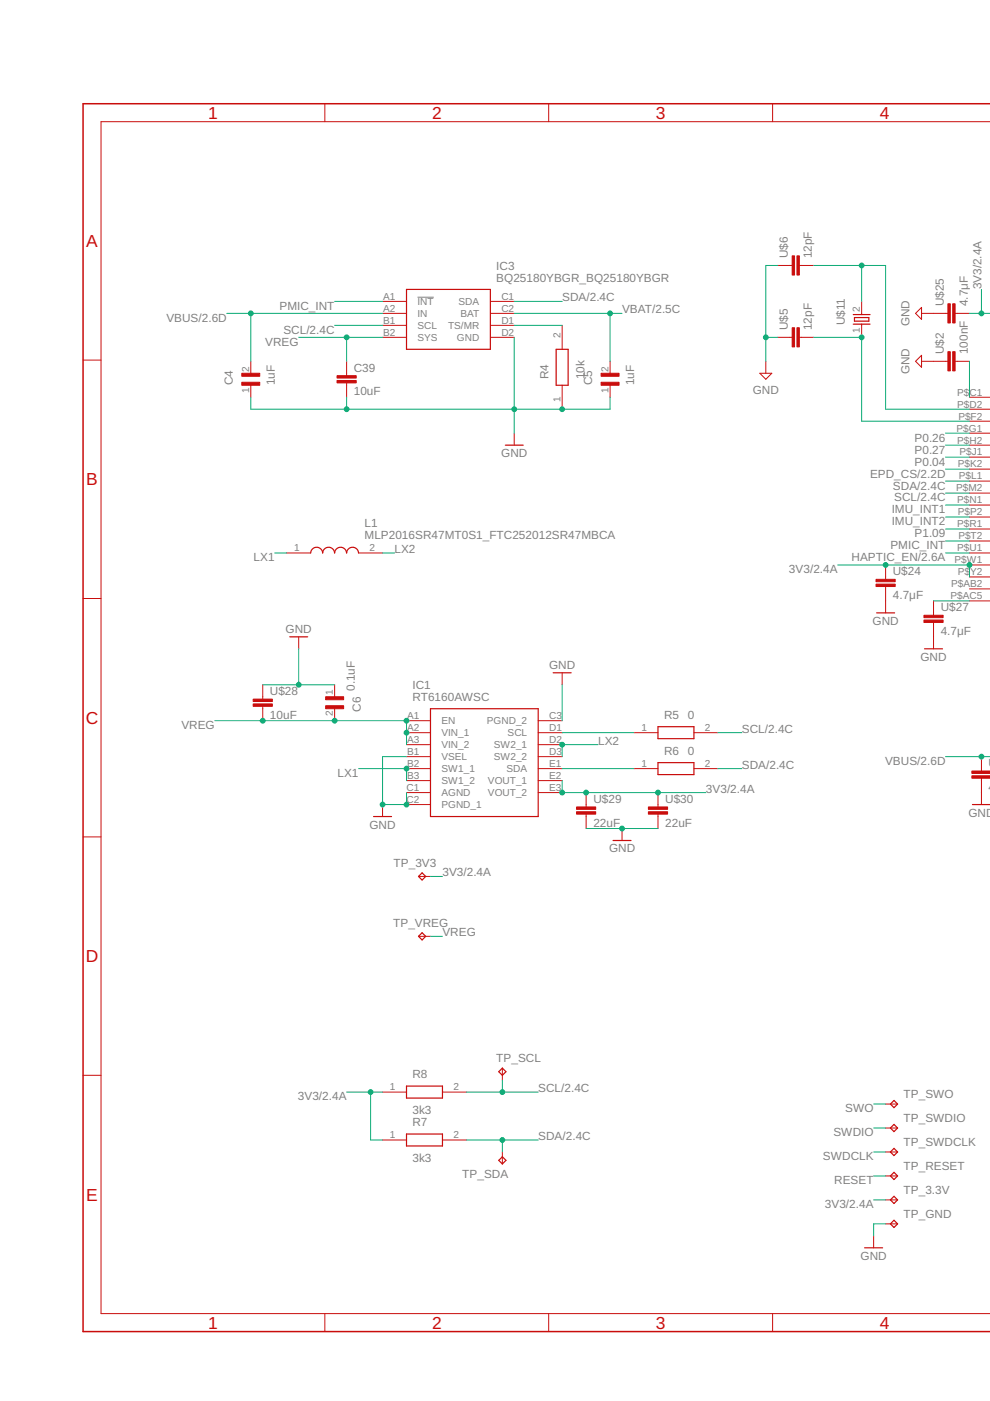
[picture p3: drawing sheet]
<svg xmlns="http://www.w3.org/2000/svg" width="210mm" height="297mm" viewBox="0 0 210 297" stroke-linecap="round" stroke-linejoin="round" font-family="sans-serif">
<path d="M88.5 63h3.5" fill="none" stroke="#808080" stroke-width=".21"/>
<g fill="none" stroke="#c90d0c" stroke-width=".21">
<path d="M68.9 22v3.8M116.3 22v3.8M163.8 22v3.8M210 25.8h-188.6v252.7h188.6M164.9 56.3h3.1M169.5 56.3h3M17.6 76.3h3.8M53.2 76.6v2.5M73.5 76.6v3.1M81.1 71.5h5.1M81.1 66.4h5.1M81.1 63.9h5.1"/>
<path d="M81.1 69h5.1M104 71.5h5M104 66.4h5M104 63.9h5M104 69h5M119.2 69v5.1M129.3 76.6v2.5M161.1 79.1h2.5l-1.2 1.3zM162.4 76.6v2.5M164.9 71.5h3.1M169.5 71.5h3M182.7 63.9v2.8"/>
<path d="M182.7 68.7v2.8M195.4 76.6h5.6M195.4 65.2v2.5l-1.3-1.3zM195.4 75.3v2.6l-1.3-1.3zM195.4 66.4h5.6M202.5 76.6h3M202.5 66.4h3M53.2 81.7v2.5M73.5 81.2v3M109 91.8v2.6M119.2 81.7v5.1M129.3 81.7v2.5"/>
<path d="M205.5 84.2h4.5M205.5 86.8h4.5M205.5 89.3h4.5M205.5 91.8h4.5M205.5 94.4h4.5M205.5 96.9h4.5M205.5 99.5h4.5M60.8 117.2h5.1M76 117.2h5.1M187.8 119.8v3M205.5 102h4.5M205.5 104.5h4.5"/>
<path d="M205.5 107.1h4.5M205.5 109.6h4.5M205.5 112.2h4.5M205.5 119.8h4.5M205.5 114.7h4.5M205.5 117.2h4.5M17.6 126.9h3.8M63.3 135v2.6M187.8 124.4v5.5M197.9 127.4v3.1M197.9 132v5.6M205.5 122.3h4.5"/>
<path d="M205.5 124.9h4.5M205.5 127.4h4.5M55.7 145.2v3M55.7 149.8v3M71 145.2v2.5M71 150.3v2.5M86.2 152.8h5.1M86.2 155.3h5.1M86.2 157.9h5.1M114.1 152.8h5.1M114.1 155.3h5.1M114.1 157.9h5.1"/>
<path d="M119.2 142.6v2.6M134.4 155.3h5.1M147.1 155.3h5.1M17.6 177.4h3.8M81.1 170.6v2.5M86.2 160.4h5.1M86.2 163h5.1M86.2 165.5h5.1M86.2 168h5.1M86.2 170.6h5.1M114.1 160.4h5.1M114.1 163h5.1"/>
<path d="M114.1 165.5h5.1M114.1 168h5.1M124.3 168v3.1M124.3 172.6v3.1M131.9 175.7v2.5M134.4 163h5.1M139.5 168v3.1M139.5 172.6v3.1M147.1 163h5.1M208.1 160.4v3.1M208.1 165v5.6M88.7 185.8h2.6"/>
<path d="M88.7 198.5h2.6M17.6 228h3.8M81.1 231.5h5.1M93.8 231.5h5.1M106.5 226.5v2.5M187.8 234.1h2.5M187.8 239.2h2.5M81.1 241.7h5.1M93.8 241.7h5.1M106.5 244.2v2.6M187.8 244.2h2.5M187.8 249.3h2.5"/>
<path d="M187.8 254.4h2.5M187.8 259.5h2.5M68.9 278.5v3.8M116.3 278.5v3.8M163.8 278.5v3.8M185.2 262v2.6"/>
</g>
<g fill="#c90d0c" stroke="#c90d0c" stroke-width=".21">
<path d="M202 74.6h.5v4h-.5z"/>
<path d="M201 74.6h.5v4h-.5z"/>
<path d="M169 69.5h.5v4.1h-.5z"/>
<path d="M168 69.5h.5v4.1h-.5z"/>
<path d="M169 54.3h.5v4h-.5z"/>
<path d="M168 54.3h.5v4h-.5z"/>
<path d="M206.1 164.5h3.9v.5h-3.9z"/>
<path d="M206.1 163.5h3.9v.5h-3.9z"/>
<path d="M185.7 123.8h4.1v.6h-4.1z"/>
<path d="M185.7 122.8h4.1v.5h-4.1z"/>
<path d="M202 64.4h.5v4.1h-.5z"/>
<path d="M201 64.4h.5v4.1h-.5z"/>
<path d="M195.9 131.5h4.1v.5h-4.1z"/>
<path d="M195.9 130.5h4.1v.5h-4.1z"/>
<path d="M71.5 80.7h4v.5h-4z"/>
<path d="M71.5 79.7h4v.5h-4z"/>
<path d="M53.7 149.2h4v.6h-4z"/>
<path d="M53.7 148.2h4v.5h-4z"/>
<path d="M122.2 172.1h4.1v.5h-4.1z"/>
<path d="M122.2 171.1h4.1v.5h-4.1z"/>
<path d="M137.5 172.1h4v.5h-4z"/>
<path d="M137.5 171.1h4v.5h-4z"/>
<path d="M51.3 81h3.8v.7h-3.8z"/>
<path d="M51.3 79.1h3.8v.7h-3.8z"/>
<path d="M127.4 81h3.9v.7h-3.9z"/>
<path d="M127.4 79.1h3.9v.7h-3.9z"/>
<path d="M69 147.7h3.9v.7h-3.9z"/>
<path d="M69 149.6h3.9v.7h-3.9z"/>
</g>
<g fill="none" stroke="#c90d0c" stroke-width=".25">
<path d="M86.2 61.4h17.8v12.7h-17.8zM117.9 74.1h2.6v7.6h-2.6zM180.9 66.7h3.6M180.9 68.7h3.6M181.2 67.3h3v.8h-3zM107.1 94.4h3.8M65.9 117.2a1.27 1.27 0 0 1 1.2-1.2 1.27 1.27 0 0 1 1.3 1.2 1.27 1.27 0 0 1 1.3-1.2 1.27 1.27 0 0 1 1.3 1.2 1.27 1.27 0 0 1 1.2-1.2 1.27 1.27 0 0 1 1.3 1.2 1.27 1.27 0 0 1 1.3-1.2 1.27 1.27 0 0 1 1.2 1.2M61.4 135h3.8M185.9 129.9h3.8M196 137.6h3.8M91.3 150.3h22.8v22.8h-22.8zM117.3 142.6h3.8"/>
<path d="M139.5 154.1h7.6v2.5h-7.6zM79.2 173.1h3.8M130 178.2h3.8M139.5 161.7h7.6v2.5h-7.6zM206.2 170.6h3.8M89.5 185.1l.8 .7-.8 .8-.8-.8zM89.5 197.8l.8 .7-.8 .8-.8-.8zM86.2 230.3h7.6v2.5h-7.6zM105.7 227.2l.8-.7 .8 .7-.8 .8zM189.5 233.3l.8 .8-.8 .7-.7-.7zM189.5 238.4l.8 .8-.8 .7-.7-.7zM86.2 240.4h7.6v2.6h-7.6z"/>
<path d="M105.7 246l.8-.7 .8 .7-.8 .8zM189.5 243.5l.8 .7-.8 .8-.7-.8zM189.5 248.6l.8 .7-.8 .8-.7-.8zM189.5 253.6l.8 .8-.8 .8-.7-.8zM189.5 258.7l.8 .8-.8 .7-.7-.7zM183.3 264.6h3.8"/>
</g>
<path d="M210 22h-192.4v260.3h192.4" fill="none" stroke="#c90d0c" stroke-width=".32"/>
<g fill="none" stroke="#0dab76" stroke-width=".21">
<path d="M164.9 56.3h-2.5v20.3M172.5 56.3h15.3v30.5h17.7M182.7 56.3v7.6M48.1 66.4h33M53.2 66.4v10.2M63.3 71.5h17.8M71 63.9h10.1M71 69h10.1M73.5 71.5v5.1M109 71.5v20.3M109 66.4h22.9M109 63.9h10.2"/>
<path d="M109 69h10.2M129.3 66.4v10.2M162.4 71.5h2.5M172.5 71.5h10.2v17.8h22.8M205.5 76.6v7.6M205.5 66.4h4.5M208.1 61.4v5M53.2 84.2v2.6h76.1v-2.6M73.5 84.2v2.6M200.5 91.8h5M200.5 94.4h5M200.5 99.5h5"/>
<path d="M200.5 96.9h5M58.3 117.2h2.5M81.1 117.2h2.6M177.6 119.8h27.9v2.5M200.5 102h5M200.5 104.5h5M200.5 107.1h5M200.5 117.2h5M200.5 114.7h5M200.5 112.2h5M200.5 109.6h5M63.3 137.6v7.6"/>
<path d="M197.9 127.4h7.6M45.6 152.8h40.6v5.1M55.7 145.2h15.3M119.2 145.2v7.6M119.2 155.3h15.2M126.8 157.9h-7.6v2.5M152.2 155.3h5.1M76 163h10.2v2.5M86.2 160.4h-5.1v10.2h5.1v-2.6M119.2 165.5v2.5h30.5M119.2 163h15.2M124.3 175.7h15.2"/>
<path d="M152.2 163h5.1M200.5 160.4h9.5M91.3 185.8h2.5M91.3 198.5h2.5M73.5 231.5h7.6M78.6 231.5v10.2h2.5M98.9 231.5h15.2M106.5 229v2.5M185.2 234.1h2.6M185.2 239.2h2.6M98.9 241.7h15.2M106.5 241.7v2.5"/>
<path d="M185.2 254.4h2.6M185.2 249.3h2.6M185.2 244.2h2.6M187.8 259.5h-2.6v2.5"/>
</g>
<g fill="#0dab76" stroke="#0dab76" stroke-width=".21">
<circle cx="162.4" cy="71.5" r=".51"/>
<circle cx="109" cy="86.8" r=".51"/>
<circle cx="119.2" cy="86.8" r=".51"/>
<circle cx="73.5" cy="86.8" r=".51"/>
<circle cx="63.3" cy="145.2" r=".51"/>
<circle cx="81.1" cy="170.6" r=".51"/>
<circle cx="86.2" cy="170.6" r=".51"/>
<circle cx="131.9" cy="175.7" r=".51"/>
<circle cx="182.7" cy="56.3" r=".51"/>
<circle cx="182.7" cy="71.5" r=".51"/>
<circle cx="208.1" cy="66.4" r=".51"/>
<circle cx="205.5" cy="119.8" r=".51"/>
<circle cx="187.8" cy="119.8" r=".51"/>
<circle cx="119.2" cy="168" r=".51"/>
<circle cx="124.3" cy="168" r=".51"/>
<circle cx="139.5" cy="168" r=".51"/>
<circle cx="78.6" cy="231.5" r=".51"/>
<circle cx="106.5" cy="241.7" r=".51"/>
<circle cx="106.5" cy="231.5" r=".51"/>
<circle cx="208.1" cy="160.4" r=".51"/>
<circle cx="53.2" cy="66.4" r=".51"/>
<circle cx="73.5" cy="71.5" r=".51"/>
<circle cx="86.2" cy="152.8" r=".51"/>
<circle cx="86.2" cy="155.3" r=".51"/>
<circle cx="71" cy="152.8" r=".51"/>
<circle cx="55.7" cy="152.8" r=".51"/>
<circle cx="129.3" cy="66.4" r=".51"/>
<circle cx="86.2" cy="163" r=".51"/>
<circle cx="119.2" cy="157.9" r=".51"/>
</g>
<g font-size="3.7" fill="#c90d0c">
<text x="44.1" y="25.2">1</text>
<text x="91.6" y="25.2">2</text>
<text x="139.1" y="25.2">3</text>
<text x="186.5" y="25.2">4</text>
<text x="18.3" y="52.4">A</text>
<text x="18.3" y="102.9">B</text>
<text x="18.2" y="153.5">C</text>
<text x="18.2" y="204">D</text>
<text x="18.3" y="254.5">E</text>
<text x="44.1" y="281.7">1</text>
<text x="91.6" y="281.7">2</text>
<text x="139.1" y="281.7">3</text>
<text x="186.5" y="281.7">4</text>
</g>
<g font-size="2.5" fill="#808080">
<text x="105.2" y="59.7">BQ25180YBGR_BQ25180YBGR</text>
<text x="105.2" y="57.2">IC3</text>
<text x="167.1" y="54.8" transform="rotate(-90 167.1 54.8)">U$6</text>
<text x="172.2" y="54.8" transform="rotate(-90 172.2 54.8)">12pF</text>
<text x="59.3" y="65.7">PMIC_INT</text>
<text x="119.2" y="63.9">SDA/2.4C</text>
<text x="200.1" y="64.9" transform="rotate(-90 200.1 64.9)">U$25</text>
<text x="205.2" y="64.9" transform="rotate(-90 205.2 64.9)">4.7μF</text>
<text x="208.1" y="61.4" transform="rotate(-90 208.1 61.4)">3V3/2.4A</text>
<text x="35.3" y="68.2">VBUS/2.6D</text>
<text x="60.1" y="70.8">SCL/2.4C</text>
<text x="131.9" y="66.4">VBAT/2.5C</text>
<text x="167.1" y="70" transform="rotate(-90 167.1 70)">U$5</text>
<text x="172.2" y="70" transform="rotate(-90 172.2 70)">12pF</text>
<text x="179.1" y="69" transform="rotate(-90 179.1 69)">U$11</text>
<text x="192.9" y="69.2" transform="rotate(-90 192.9 69.2)">GND</text>
<text x="56.2" y="73.3">VREG</text>
<text x="200.1" y="75.1" transform="rotate(-90 200.1 75.1)">U$2</text>
<text x="205.2" y="75.1" transform="rotate(-90 205.2 75.1)">100nF</text>
<text x="49.4" y="81.7" transform="rotate(-90 49.4 81.7)">C4</text>
<text x="58.3" y="81.7" transform="rotate(-90 58.3 81.7)">1uF</text>
<text x="75" y="83.8">10uF</text>
<text x="75" y="78.8">C39</text>
<text x="116.3" y="80.4" transform="rotate(-90 116.3 80.4)">R4</text>
<text x="123.9" y="80.4" transform="rotate(-90 123.9 80.4)">10k</text>
<text x="125.5" y="81.7" transform="rotate(-90 125.5 81.7)">C5</text>
<text x="134.4" y="81.7" transform="rotate(-90 134.4 81.7)">1uF</text>
<text x="159.6" y="83.5">GND</text>
<text x="192.9" y="79.4" transform="rotate(-90 192.9 79.4)">GND</text>
<text x="193.9" y="93.6">P0.26</text>
<text x="106.3" y="96.9">GND</text>
<text x="184.5" y="101.2">EPD_CS/2.2D</text>
<text x="193.9" y="96.2">P0.27</text>
<text x="193.9" y="98.7">P0.04</text>
<text x="189.3" y="103.8">SDA/2.4C</text>
<text x="189.6" y="106.3">SCL/2.4C</text>
<text x="77.3" y="111.8">L1</text>
<text x="189.1" y="108.9">IMU_INT1</text>
<text x="189.1" y="111.4">IMU_INT2</text>
<text x="193.9" y="113.9">P1.09</text>
<text x="53.8" y="119">LX1</text>
<text x="77.3" y="114.3">MLP2016SR47MT0S1_FTC252012SR47MBCA</text>
<text x="83.6" y="117.2">LX2</text>
<text x="180.6" y="119">HAPTIC_EN/2.6A</text>
<text x="188.8" y="116.5">PMIC_INT</text>
<text x="167.3" y="121.6">3V3/2.4A</text>
<text x="189.3" y="121.9">U$24</text>
<text x="189.3" y="127">4.7μF</text>
<text x="199.5" y="129.6">U$27</text>
<text x="60.6" y="134.3">GND</text>
<text x="185" y="132.5">GND</text>
<text x="199.5" y="134.6">4.7μF</text>
<text x="116.4" y="141.9">GND</text>
<text x="195.2" y="140.1">GND</text>
<text x="57.2" y="147.3">U$28</text>
<text x="75.3" y="146.5" transform="rotate(-90 75.3 146.5)">0.1uF</text>
<text x="87.5" y="148.6">RT6160AWSC</text>
<text x="87.5" y="146.1">IC1</text>
<text x="38.5" y="154.6">VREG</text>
<text x="57.2" y="152.4">10uF</text>
<text x="76.5" y="150.9" transform="rotate(-90 76.5 150.9)">C6</text>
<text x="140.8" y="152.4">R5</text>
<text x="145.9" y="152.4">0</text>
<text x="157.3" y="155.3">SCL/2.4C</text>
<text x="126.8" y="157.9">LX2</text>
<text x="140.8" y="160">R6</text>
<text x="145.9" y="160">0</text>
<text x="71.6" y="164.7">LX1</text>
<text x="157.3" y="163">SDA/2.4C</text>
<text x="187.7" y="162.2">VBUS/2.6D</text>
<text x="209.6" y="167.7">4</text>
<text x="209.6" y="162.6">U</text>
<text x="125.8" y="170.2">U$29</text>
<text x="141" y="170.2">U$30</text>
<text x="149.7" y="168">3V3/2.4A</text>
<text x="205.3" y="173.1">GND</text>
<text x="78.3" y="175.7">GND</text>
<text x="125.8" y="175.3">22uF</text>
<text x="141" y="175.3">22uF</text>
<text x="83.5" y="183.8">TP_3V3</text>
<text x="93.8" y="185.8">3V3/2.4A</text>
<text x="129.1" y="180.7">GND</text>
<text x="83.4" y="196.5">TP_VREG</text>
<text x="93.8" y="198.5">VREG</text>
<text x="105.2" y="225.2">TP_SCL</text>
<text x="63.2" y="233.3">3V3/2.4A</text>
<text x="87.5" y="228.6">R8</text>
<text x="114.1" y="231.5">SCL/2.4C</text>
<text x="191.6" y="232.8">TP_SWO</text>
<text x="87.5" y="236.2">3k3</text>
<text x="87.5" y="238.8">R7</text>
<text x="179.2" y="235.9">SWO</text>
<text x="191.6" y="237.9">TP_SWDIO</text>
<text x="114.1" y="241.7">SDA/2.4C</text>
<text x="176.7" y="240.9">SWDIO</text>
<text x="191.6" y="243">TP_SWDCLK</text>
<text x="87.5" y="246.4">3k3</text>
<text x="98" y="249.8">TP_SDA</text>
<text x="174.5" y="246">SWDCLK</text>
<text x="176.9" y="251.1">RESET</text>
<text x="191.6" y="248">TP_RESET</text>
<text x="174.9" y="256.2">3V3/2.4A</text>
<text x="191.6" y="253.1">TP_3.3V</text>
<text x="191.6" y="258.2">TP_GND</text>
<text x="182.5" y="267.1">GND</text>
</g>
<g font-size="2.1" fill="#808080">
<text x="81.2" y="63.6">A1</text>
<text x="88.5" y="64.7">INT</text>
<text x="97.2" y="64.7">SDA</text>
<text x="106.3" y="63.6">C1</text>
<text x="81.2" y="66.1">A2</text>
<text x="81.2" y="68.6">B1</text>
<text x="81.2" y="71.2">B2</text>
<text x="88.5" y="67.2">IN</text>
<text x="88.5" y="69.8">SCL</text>
<text x="95" y="69.8">TS/MR</text>
<text x="97.6" y="67.2">BAT</text>
<text x="106.3" y="66.1">C2</text>
<text x="106.3" y="68.6">D1</text>
<text x="106.3" y="71.2">D2</text>
<text x="118.8" y="71.7" transform="rotate(-90 118.8 71.7)">2</text>
<text x="182.3" y="70.5" transform="rotate(-90 182.3 70.5)">1</text>
<text x="182.3" y="66.1" transform="rotate(-90 182.3 66.1)">2</text>
<text x="88.5" y="72.3">SYS</text>
<text x="96.9" y="72.3">GND</text>
<text x="52.8" y="83.2" transform="rotate(-90 52.8 83.2)">1</text>
<text x="52.8" y="78.8" transform="rotate(-90 52.8 78.8)">2</text>
<text x="129" y="83.2" transform="rotate(-90 129 83.2)">1</text>
<text x="129" y="78.8" transform="rotate(-90 129 78.8)">2</text>
<text x="203" y="83.9">P$</text>
<text x="205.6" y="83.9">C1</text>
<text x="118.8" y="85.2" transform="rotate(-90 118.8 85.2)">1</text>
<text x="203" y="86.4">P$D2</text>
<text x="203.2" y="89">P$F2</text>
<text x="202.8" y="91.5">P$G1</text>
<text x="203" y="94">P$H2</text>
<text x="203.1" y="99.1">P$K2</text>
<text x="203.3" y="101.7">P$L1</text>
<text x="203.4" y="96.6">P$J1</text>
<text x="202.7" y="104.2">P$M2</text>
<text x="203" y="106.7">P$N1</text>
<text x="203" y="111.8">P$R1</text>
<text x="203.1" y="109.3">P$P2</text>
<text x="62.3" y="116.9">1</text>
<text x="78.4" y="116.9">2</text>
<text x="202.4" y="119.4">P$W1</text>
<text x="203" y="116.9">P$U1</text>
<text x="203.2" y="114.3">P$T2</text>
<text x="201.7" y="124.5">P$AB2</text>
<text x="203.1" y="122">P$</text>
<text x="205.7" y="122">Y2</text>
<text x="201.5" y="127">P$AC5</text>
<text x="70.6" y="147.4" transform="rotate(-90 70.6 147.4)">1</text>
<text x="70.6" y="151.8" transform="rotate(-90 70.6 151.8)">2</text>
<text x="86.3" y="152.4">A1</text>
<text x="86.3" y="155">A2</text>
<text x="93.6" y="153.6">EN</text>
<text x="103.2" y="153.6">PGND_2</text>
<text x="116.5" y="152.4">C3</text>
<text x="116.5" y="155">D1</text>
<text x="136" y="155">1</text>
<text x="149.5" y="155">2</text>
<text x="86.3" y="157.5">A3</text>
<text x="86.3" y="160.1">B1</text>
<text x="93.6" y="156.1">VIN_1</text>
<text x="93.6" y="158.6">VIN_2</text>
<text x="93.6" y="161.2">VSEL</text>
<text x="104.7" y="158.6">SW2_1</text>
<text x="104.7" y="161.2">SW2_2</text>
<text x="107.6" y="156.1">SCL</text>
<text x="116.5" y="157.5">D2</text>
<text x="116.5" y="160.1">D3</text>
<text x="86.2" y="167.7">C1</text>
<text x="86.3" y="162.6">B2</text>
<text x="86.3" y="165.1">B3</text>
<text x="93.6" y="163.7">SW1_1</text>
<text x="93.6" y="166.3">SW1_2</text>
<text x="103.5" y="166.3">VOUT_1</text>
<text x="107.4" y="163.7">SDA</text>
<text x="116.5" y="162.6">E1</text>
<text x="116.5" y="165.1">E2</text>
<text x="116.5" y="167.7">E3</text>
<text x="136" y="162.6">1</text>
<text x="149.5" y="162.6">2</text>
<text x="86.2" y="170.2">C2</text>
<text x="93.6" y="168.8">AGND</text>
<text x="93.6" y="171.3">PGND_1</text>
<text x="103.5" y="168.8">VOUT_2</text>
<text x="82.7" y="231.2">1</text>
<text x="96.1" y="231.2">2</text>
<text x="82.7" y="241.3">1</text>
<text x="96.1" y="241.3">2</text>
</g>
</svg>
